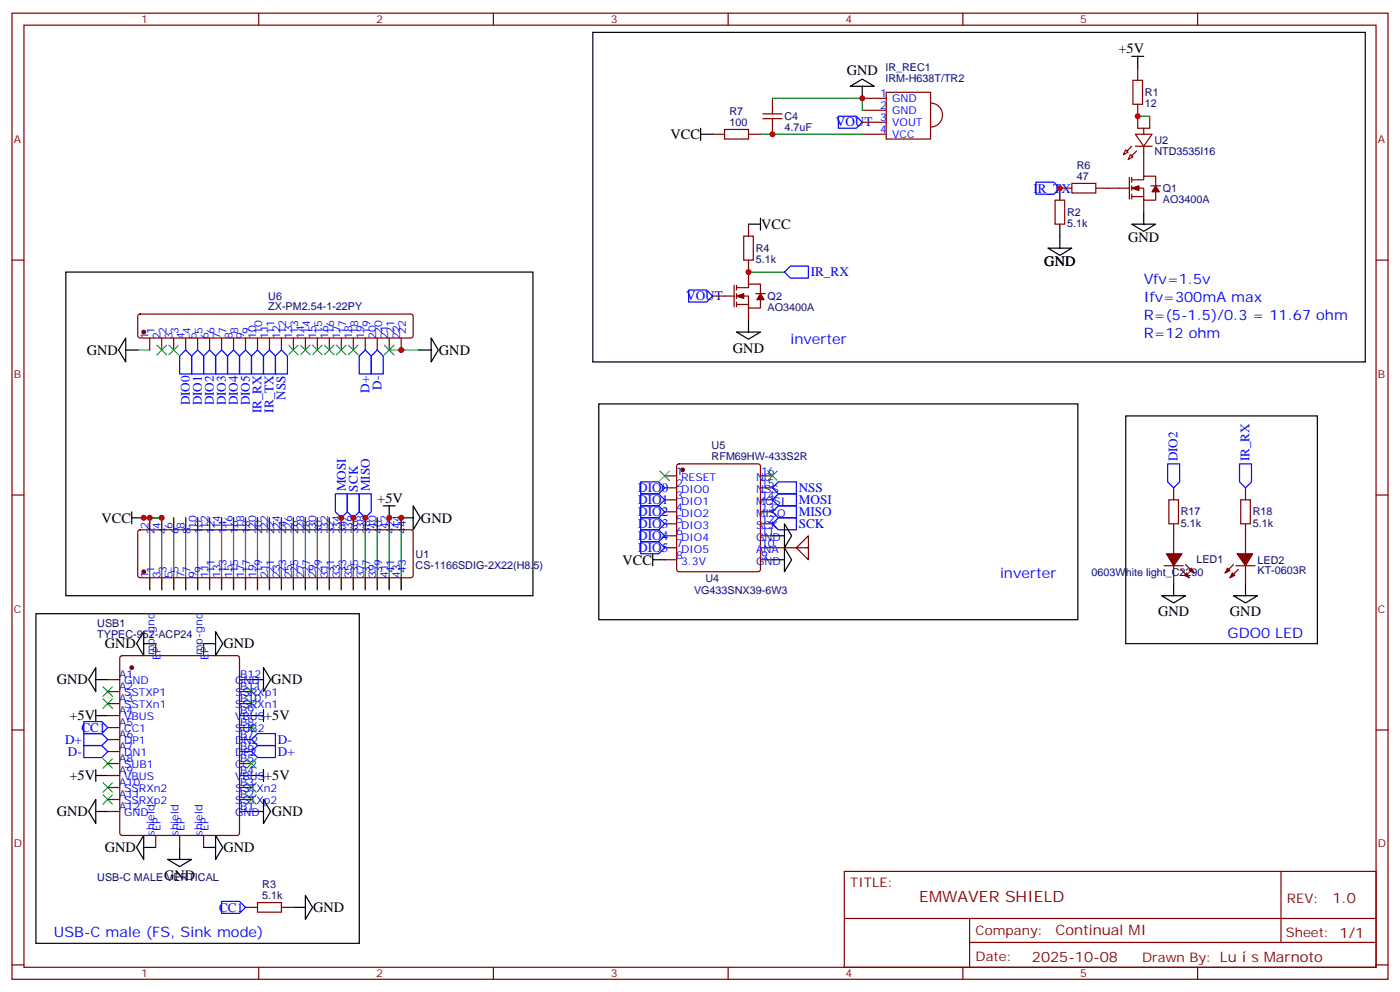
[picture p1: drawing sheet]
<svg xmlns="http://www.w3.org/2000/svg" width="412mm" height="292mm" viewBox="0 0 412 292" stroke-linecap="round" stroke-linejoin="round" font-family="sans-serif">
<g fill="none" stroke="#870000" stroke-width=".35">
<path d="M3.5 3.9h405.4v284.3h-405.4zM7.1 7.4h398.2v277.3h-398.2zM76.2 3.9v3.5M145.3 3.9v3.5M214.5 3.9v3.5M283.6 3.9v3.5M352.8 3.9v3.5M209.9 39.5h3.5M213.4 38.1h7.1v2.8h-7.1zM220.5 39.5h3.5M224.7 34.9h5.7M224.7 33.5h5.7"/>
<path d="M227.5 28.9v4.6M227.5 34.9v4.6M254 39.5h7.1M254 28.9h7.1M254 32.5h7.1M254 36h7.1M261.1 27.2h13v13.7h-13zM274.1 30.3a3.5 3.5 0 0 1 3.5 3.6 3.5 3.5 0 0 1-3.5 3.5M333.7 23.6h2.8v7.1h-2.8zM334.4 39.5h5l-2.5 3.5zM335.1 30.7v7h3.6v-3.5M335.1 20.1v3.5"/>
<path d="M336.9 37.7v1.8M310.8 58.9h2.8v7.1h-2.8zM312.2 55.4h3.5M315.7 54h7.1v2.8h-7.1zM322.8 55.4h9.9M331.6 44.1l.7 .7-1.4 .7zM332.7 52.2v6.4M333 45.5l.7 .7-1.4 .7zM333.4 52.9h3.5v-1h3.5v2.8M333.4 55.4h3.5v3.5h3.5v-2.5M333.4 57.9h3.5M333.4 52.2v1.4"/>
<path d="M333.4 54.7v1.4M333.4 57.1v1.5M334.4 43h5M336.9 43v8.9M336.9 58.9v3.5M339 54.7h2.8M3.5 76.6h3.6M219.1 69.5h2.8v7.1h-2.8zM220.5 66v3.5M220.5 76.6v7M405.3 76.6h3.6M40.8 92.6l.5-.2h79.7l.5 .2 .2 .5v5.7l-.2 .5-.5 .2h-79.7l-.5-.3-.2-.4v-5.7z"/>
<path d="M44.1 99.5v3.5M47.6 99.5v3.5M51.2 99.5v3.5M54.7 99.5v3.5M58.2 99.5v3.5M61.7 99.5v3.5M65.3 99.5v3.5M68.8 99.5v3.5M72.3 99.5v3.5M75.8 99.5v3.5M79.4 99.5v3.5M82.9 99.5v3.5"/>
<path d="M86.4 99.5v3.5M90 99.5v3.5M93.5 99.5v3.5M97 99.5v3.5M100.5 99.5v3.5M104.1 99.5v3.5M107.6 99.5v3.5M111.1 99.5v3.5M114.7 99.5v3.5M118.2 99.5v3.5M209.9 87.1h6.4M216.3 84v6.3"/>
<path d="M217 84.7h3.5v-1.1h3.5v2.8M217 87.1h3.5v3.6h3.5v-2.5M217 89.6h3.5M217 84v1.4M217 86.4v1.4M217 88.9v1.4M220.5 90.7v3.5M222.6 86.4h2.8M199.6 136.7l.4-.2h23.3l.5 .2 .2 .5v30.4l-.2 .5-.5 .2h-23.3l-.5-.3-.2-.4v-30.4zM3.5 145.7h3.6M40.8 156.1l.5-.2h79.7l.5 .2 .2 .5v12.7l-.2 .5-.5 .2h-79.7l-.5-.2-.2-.5v-12.7zM44.1 152.4v3.5"/>
<path d="M47.6 152.4v3.5M51.2 152.4v3.5M54.7 152.4v3.5M58.2 152.4v3.5M61.7 152.4v3.5M65.3 152.4v3.5M68.8 152.4v3.5M72.3 152.4v3.5M75.8 152.4v3.5M79.4 152.4v3.5M82.9 152.4v3.5M86.4 152.4v3.5"/>
<path d="M90 152.4v3.5M93.5 152.4v3.5M97 152.4v3.5M100.5 152.4v3.5M104.1 152.4v3.5M107.6 152.4v3.5M111.1 152.4v3.5M114.7 152.4v3.5M118.2 152.4v3.5M195.8 140.1h3.5M195.8 143.6h3.5M195.8 147.1h3.5"/>
<path d="M195.8 150.6h3.5M195.8 154.2h3.5M195.8 157.7h3.5M224 140.1h3.5M224 143.6h3.5M224 147.1h3.5M224 150.6h3.5M224 154.2h3.5M224 157.7h3.5M344.3 147.1h2.8v7.1h-2.8zM345.7 143.6v3.5M345.7 154.2v8.8"/>
<path d="M365.5 147.1h2.8v7.1h-2.8zM366.9 143.6v3.5M366.9 154.2v8.8M405.3 145.7h3.6M44.1 170v3.6M47.6 170v3.6M51.2 170v3.6M54.7 170v3.6M58.2 170v3.6M61.7 170v3.6M65.3 170v3.6M68.8 170v3.6"/>
<path d="M72.3 170v3.6M75.8 170v3.6M79.4 170v3.6M82.9 170v3.6M86.4 170v3.6M90 170v3.6M93.5 170v3.6M97 170v3.6M100.5 170v3.6M104.1 170v3.6M107.6 170v3.6M111.1 170v3.6"/>
<path d="M114.7 170v3.6M118.2 170v3.6M195.8 161.2h3.5M195.8 164.7h3.5M224 161.2h10.6l3.5-3.5v7l-3.5-3.5h3.5M224 164.7h3.5M342.9 166.5h5.6M345.7 166.5v5.3M347.8 167.6l2.5 2.4M349.2 166.2l2.5 2.4M363.4 166.2l-2.5 2.4M364.1 166.5h5.6"/>
<path d="M364.8 167.6l-2.5 2.4M366.9 166.5v5.3M35.5 193.2l.5-.2h33.8l.7 .4 .1 51.8-.5 .6-34.1 .1-.7-.5v-51.7zM45.9 189.4v3.6M60 189.4v3.6M3.5 214.8h3.6M31.7 217.7h3.6M31.7 214.1h3.6M31.7 210.6h3.6M31.7 207.1h3.6M31.7 203.6h3.6M31.7 200h3.6"/>
<path d="M70.6 217.7h3.5M70.6 214.1h3.5M70.6 210.6h3.5M70.6 207.1h3.5M70.6 203.6h3.5M70.6 200h3.5M405.3 214.8h3.6M31.7 238.8h3.6M31.7 235.3h3.6M31.7 231.8h3.6M31.7 228.2h3.6M31.7 224.7h3.6"/>
<path d="M31.7 221.2h3.6M70.6 238.8h3.5M70.6 235.3h3.5M70.6 231.8h3.5M70.6 228.2h3.5M70.6 224.7h3.5M70.6 221.2h3.5M45.9 245.9v3.5M52.9 245.9v3.5M60 245.9v3.5M248.7 256.5h156.6v28.2h-156.6zM377.3 256.5v20.9"/>
<path d="M72.3 267.1h3.5M75.8 265.6h7.1v2.9h-7.1zM82.9 267.1h3.5M248.7 270.3h156.5M285.6 277.4h119.6M285.6 270.3v14.1M3.5 284h3.6M76.2 284.7v3.5M145.3 284.7v3.5M214.5 284.7v3.5M283.6 284.7v3.5M352.8 284.7v3.5"/>
<path d="M405.3 284h3.6"/>
</g>
<g fill="none" stroke="#000" stroke-width=".35">
<path d="M174.6 9.5h227.6v97h-227.6zM333.4 16.6h3.5M335.1 16.6v3.5M206.4 39.5h3.5M206.4 37.7v3.6M250.5 25.4l3.5-2.1 3.5 2.1zM254 25.4v3.5M312.2 55.4v3.5M220.5 66h3.5M224 64.2v3.5M308.7 73h7l-3.5 2.1zM312.2 66v7"/>
<path d="M333.4 66h7l-3.5 2.1zM336.9 62.4v3.6M19.4 80.1h137.6v95.2h-137.6zM37 99.5v7l-2.1-3.5zM127 99.5l2.1 3.5-2.1 3.5zM217 97.7h7l-3.5 2.1zM220.5 94.2v3.5M37 103h3.6M123.5 103h3.5M176.4 118.9h141.1v63.5h-141.1zM331.6 122.4h56.5v67h-56.5zM38.8 152.4h3.5"/>
<path d="M38.8 150.6v3.6M112.9 148.9h3.5M114.7 148.9v3.5M118.2 152.4h3.5M121.7 148.9l2.1 3.5-2.1 3.5zM227.5 157.7h3.6M231.1 154.2l2.1 3.5-2.1 3.5zM192.3 164.7h3.5M192.3 163v3.5M227.5 164.7h3.6M231.1 161.2l2.1 3.5-2.1 3.6zM342.2 175.3h7l-3.5 2.1z"/>
<path d="M345.7 171.8v3.5M363.4 175.3h7l-3.5 2.1zM366.9 171.8v3.5M10.6 180.6h95.2v97h-95.2zM28.2 196.5v7.1l-2.1-3.6zM42.3 185.9v7.1l-2.1-3.6zM42.3 189.4h3.6M60 189.4h3.5M63.5 185.9l2.1 3.5-2.1 3.6zM77.6 196.5l2.1 3.5-2.1 3.6zM28.2 210.6h3.5M28.2 208.8v3.6"/>
<path d="M28.2 200h3.5M74.1 210.6h3.5M74.1 200h3.5M77.6 208.8v3.6M28.2 235.3v7.1l-2.1-3.6zM28.2 226.5v3.5M28.2 228.2h3.5M28.2 238.8h3.5M74.1 228.2h3.5M74.1 238.8h3.5M77.6 235.3l2.1 3.5-2.1 3.6zM77.6 226.5v3.5"/>
<path d="M42.3 245.9v7l-2.1-3.5zM42.3 249.4h3.6M49.4 252.9h7l-3.5 2.2zM52.9 249.4v3.5M60 249.4h3.5M63.5 245.9l2.1 3.5-2.1 3.5zM86.4 267.1h3.6M90 263.5l2.1 3.6-2.1 3.5z"/>
</g>
<g fill="none" stroke="#3c3" stroke-width=".35">
<path d="M46.2 101.6l2.8 2.8M49 101.6l-2.8 2.8M49.7 101.6l2.9 2.8M52.6 101.6l-2.9 2.8M85 101.6l2.8 2.8M87.8 101.6l-2.8 2.8M88.5 101.6l2.9 2.8M91.4 101.6l-2.9 2.8M92.1 101.6l2.8 2.8M94.9 101.6l-2.8 2.8M95.6 101.6l2.8 2.8M98.4 101.6l-2.8 2.8"/>
<path d="M99.1 101.6l2.9 2.8M102 101.6l-2.9 2.8M102.7 101.6l2.8 2.8M105.5 101.6l-2.8 2.8M113.2 101.6l2.9 2.8M116.1 101.6l-2.9 2.8M194.4 138.6l2.8 2.9M197.2 138.6l-2.8 2.9M226.1 138.6l2.9 2.9M229 138.6l-2.9 2.9M30.3 202.1l2.9 2.9M30.3 205.7l2.9 2.8"/>
<path d="M33.2 202.1l-2.9 2.9M33.2 205.7l-2.9 2.8M72.7 202.1l2.8 2.9M72.7 205.7l2.8 2.8M72.7 212.7l2.8 2.8M75.5 202.1l-2.8 2.9M75.5 205.7l-2.8 2.8M75.5 212.7l-2.8 2.8M30.3 233.9l2.9 2.8M30.3 230.4l2.9 2.8M30.3 223.3l2.9 2.8M33.2 233.9l-2.9 2.8"/>
<path d="M33.2 230.4l-2.9 2.8M33.2 223.3l-2.9 2.8M72.7 230.4l2.8 2.8M72.7 233.9l2.8 2.8M72.7 223.3l2.8 2.8M75.5 230.4l-2.8 2.8M75.5 233.9l-2.8 2.8M75.5 223.3l-2.8 2.8"/>
</g>
<g fill="none" stroke="#008700" stroke-width=".35">
<path d="M224 39.5h30M227.5 28.9h26.5v3.6M335.1 34.2h3.6M220.5 80.1h10.6M40.6 103h3.5M114.7 103h8.8M42.3 152.4h5.3v21.2M44.1 152.4v21.2M51.2 152.4v21.2M54.7 152.4v21.2M58.2 152.4v21.2M61.7 152.4v21.2"/>
<path d="M65.3 152.4v21.2M68.8 152.4v21.2M72.3 152.4v21.2M75.8 152.4v21.2M79.4 152.4v21.2M82.9 152.4v21.2M86.4 152.4v21.2M90 152.4v21.2M93.5 152.4v21.2M97 152.4v21.2M100.5 152.4v21.2M104.1 152.4v21.2"/>
<path d="M107.6 152.4v21.2M111.1 152.4v21.2M114.7 152.4v21.2M118.2 152.4v21.2"/>
</g>
<g fill="none" stroke="#00f" stroke-width=".35">
<path d="M246.9 34.2h5.3l1.8 1.8-1.8 1.7h-5.3zM305.2 53.6h5.2l1.8 1.8-1.8 1.7h-5.2zM202.8 85.4h5.3l1.8 1.7-1.8 1.8h-5.3zM231.1 80.1l1.7-1.8h5.3v3.5h-5.3zM54.7 103l1.7 1.8v5.3h-3.5v-5.3zM58.2 103l1.8 1.8v5.3h-3.6v-5.3zM61.7 103l1.8 1.8v5.3h-3.5v-5.3zM65.3 103l1.7 1.8v5.3h-3.5v-5.3zM68.8 103l1.8 1.8v5.3h-3.6v-5.3zM72.3 103l1.8 1.8v5.3h-3.5v-5.3zM75.8 103l1.8 1.8v5.3h-3.5v-5.3zM79.4 103l1.7 1.8v5.3h-3.5v-5.3z"/>
<path d="M82.9 103l1.8 1.8v5.3h-3.6v-5.3zM107.6 103l1.8 1.8v5.3h-3.6v-5.3zM111.1 103l1.8 1.8v5.3h-3.5v-5.3zM344 136.5h3.5v5.3l-1.8 1.8-1.7-1.8zM365.1 136.5h3.6v5.3l-1.8 1.8-1.8-1.8zM98.8 145.3h3.5v5.3l-1.8 1.8-1.7-1.8zM102.3 145.3h3.5v5.3l-1.7 1.8-1.8-1.8zM105.8 145.3h3.6v5.3l-1.8 1.8-1.8-1.8zM188.7 148.9h5.3l1.8 1.7-1.8 1.8h-5.3zM188.7 152.4h5.3l1.8 1.8-1.8 1.7h-5.3zM188.7 155.9h5.3l1.8 1.8-1.8 1.8h-5.3zM188.7 159.5h5.3l1.8 1.7-1.8 1.8h-5.3z"/>
<path d="M188.7 145.3h5.3l1.8 1.8-1.8 1.8h-5.3zM188.7 141.8h5.3l1.8 1.8-1.8 1.7h-5.3zM227.5 147.1l1.8-1.8h5.3v3.6h-5.3zM227.5 154.2l1.8-1.8h5.3v3.5h-5.3zM227.5 150.6l1.8-1.7h5.3v3.5h-5.3zM227.5 143.6l1.8-1.8h5.3v3.5h-5.3zM24.7 212.4h5.3l1.7 1.7-1.7 1.8h-5.3zM24.7 219.4h5.3l1.7 1.8-1.7 1.8h-5.3zM24.7 215.9h5.3l1.7 1.8-1.7 1.7h-5.3zM74.1 217.7l1.7-1.8h5.3v3.5h-5.3zM74.1 221.2l1.7-1.8h5.3v3.6h-5.3zM65.3 265.3h5.3l1.7 1.8-1.7 1.7h-5.3z"/>
</g>
<g fill="#870000" stroke="#870000" stroke-width=".35">
<path d="M217 87.1l2.1-.7v1.4z"/>
<path d="M224 86.4l1.1 1.8h-2.1z"/>
<path d="M333.4 55.4l2.1-.7v1.4z"/>
<path d="M340.4 54.7l1.1 1.7h-2.1z"/>
<path d="M363 168.6l.7 .7-1.4 .7z"/>
<path d="M361.6 167.2l.7 .7-1.4 .7z"/>
<path d="M364.4 163h4.6l-2.1 3.5z"/>
<path d="M348.9 169.3l.7-.7 .7 1.4z"/>
<path d="M350.3 167.9l.7-.7 .7 1.4z"/>
<path d="M343.6 163h4.6l-2.5 3.5z"/>
<path d="M333.4 43l-1.4 1.4z"/>
<path d="M333.4 45.9l1.4-1.5z"/>
<circle cx="42.3" cy="97.7" r=".53"/>
<circle cx="201.1" cy="138.3" r=".53"/>
<circle cx="38.8" cy="196.5" r=".53"/>
<circle cx="42.3" cy="168.3" r=".53"/>
</g>
<g fill="#c00">
<circle cx="220.5" cy="80.1" r=".88"/>
<circle cx="118.2" cy="103" r=".88"/>
<circle cx="227.5" cy="39.5" r=".88"/>
<circle cx="254" cy="28.9" r=".88"/>
<circle cx="335.1" cy="34.2" r=".88"/>
<circle cx="47.6" cy="152.4" r=".88"/>
<circle cx="42.3" cy="152.4" r=".88"/>
<circle cx="44.1" cy="152.4" r=".88"/>
<circle cx="118.2" cy="152.4" r=".88"/>
<circle cx="114.7" cy="152.4" r=".88"/>
<circle cx="107.6" cy="152.4" r=".88"/>
<circle cx="104.1" cy="152.4" r=".88"/>
<circle cx="100.5" cy="152.4" r=".88"/>
<circle cx="312.2" cy="55.4" r=".88"/>
</g>
<text font-size="4.6" fill="#800" x="270.8" y="265.5">EMWAVER SHIELD</text>
<g font-size="4.2">
<text x="329.5" y="15.6">+5V</text>
<text x="249.4" y="22">GND</text>
<text x="197.5" y="41">VCC</text>
<text x="224.2" y="67.4">VCC</text>
<text x="332.3" y="71.3">GND</text>
<text x="307.6" y="78.3">GND</text>
<text x="25.6" y="104.5">GND</text>
<text x="129.3" y="104.5">GND</text>
<text x="215.9" y="103.7">GND</text>
<text x="111.1" y="148.2">+5V</text>
<text x="29.9" y="153.8">VCC</text>
<text x="124" y="153.9">GND</text>
<text x="183.4" y="166.2">VCC</text>
<text x="341.1" y="181.4">GND</text>
<text x="362.3" y="181.4">GND</text>
<text x="30.9" y="190.9">GND</text>
<text x="65.8" y="190.9">GND</text>
<text x="16.8" y="201.4">GND</text>
<text x="79.9" y="201.4">GND</text>
<text x="20.5" y="212">+5V</text>
<text x="77.8" y="212">+5V</text>
<text x="20.5" y="229.7">+5V</text>
<text x="77.8" y="229.7">+5V</text>
<text x="16.8" y="240.2">GND</text>
<text x="80.1" y="240.2">GND</text>
<text x="30.9" y="250.8">GND</text>
<text x="65.8" y="250.8">GND</text>
<text x="48.3" y="259">GND</text>
<text x="92.3" y="268.5">GND</text>
</g>
<g font-size="4.2" fill="#00f">
<text x="336.9" y="83.6">Vfv=1.5v</text>
<text x="336.9" y="88.9">Ifv=300mA max</text>
<text x="336.9" y="94.2">R=(5-1.5)/0.3 = 11.67 ohm</text>
<text x="232.8" y="101.2">inverter</text>
<text x="336.9" y="99.5">R=12 ohm</text>
<text x="294.6" y="170">inverter</text>
<text x="361.6" y="187.7">GDO0 LED</text>
<text x="15.9" y="275.9">USB-C male (FS, Sink mode)</text>
</g>
<g font-size="4.2" fill="#800">
<text x="392.5" y="265.7">1.0</text>
<text x="310.9" y="275.3">Continual MI</text>
<text x="304" y="283.1">2025-10-08</text>
<text x="368.6" y="283">s Marnoto</text>
</g>
<g font-size="3.9" fill="#00f">
<text x="246.2" y="37.2">VOUT</text>
<text x="304.4" y="56.7">IR_TX</text>
<text x="238.8" y="81.2">IR_RX</text>
<text x="202.1" y="88.4">VOUT</text>
<text x="56" y="119.3" transform="rotate(-90 56 119.3)">DIO0</text>
<text x="59.5" y="119.3" transform="rotate(-90 59.5 119.3)">DIO1</text>
<text x="63" y="119.3" transform="rotate(-90 63 119.3)">DIO2</text>
<text x="66.5" y="119.3" transform="rotate(-90 66.5 119.3)">DIO3</text>
<text x="70.1" y="119.3" transform="rotate(-90 70.1 119.3)">DIO4</text>
<text x="73.6" y="119.3" transform="rotate(-90 73.6 119.3)">DIO5</text>
<text x="84.1" y="117.7" transform="rotate(-90 84.1 117.7)">NSS</text>
<text x="108.9" y="115.6" transform="rotate(-90 108.9 115.6)">D+</text>
<text x="112.4" y="114.7" transform="rotate(-90 112.4 114.7)">D-</text>
<text x="77" y="121.6" transform="rotate(-90 77 121.6)">IR_RX</text>
<text x="80.5" y="121.4" transform="rotate(-90 80.5 121.4)">IR_TX</text>
<text x="346.8" y="135.8" transform="rotate(-90 346.8 135.8)">DIO2</text>
<text x="368" y="135.8" transform="rotate(-90 368 135.8)">IR_RX</text>
<text x="101.9" y="144.6" transform="rotate(-90 101.9 144.6)">MOSI</text>
<text x="105.4" y="144.7" transform="rotate(-90 105.4 144.7)">SCK</text>
<text x="108.9" y="144.6" transform="rotate(-90 108.9 144.6)">MISO</text>
<text x="188" y="148.4">DIO1</text>
<text x="188" y="144.9">DIO0</text>
<text x="235.3" y="148.5">MOSI</text>
<text x="235.3" y="144.9">NSS</text>
<text x="188" y="151.9">DIO2</text>
<text x="188" y="155.4">DIO3</text>
<text x="235.3" y="155.5">SCK</text>
<text x="235.3" y="152">MISO</text>
<text x="188" y="159">DIO4</text>
<text x="188" y="162.5">DIO5</text>
<text x="24" y="215.4">CC1</text>
<text x="19.1" y="219">D+</text>
<text x="81.8" y="219">D-</text>
<text x="20" y="222.5">D-</text>
<text x="81.8" y="222.5">D+</text>
<text x="64.6" y="268.3">CC1</text>
</g>
<g font-size="3.9" fill="#800">
<text x="250.5" y="261.1">TITLE:</text>
<text x="379.1" y="265.7">REV:</text>
<text x="287.4" y="275.3">Company:</text>
<text x="378.7" y="275.9">Sheet: 1/1</text>
<text x="287.4" y="282.9">Date:</text>
<text x="336.4" y="283">Drawn By: Lu</text>
</g>
<g font-size="3.2" fill="#800">
<text x="41.6" y="6.9">1</text>
<text x="110.8" y="6.9">2</text>
<text x="179.9" y="6.9">3</text>
<text x="249.1" y="6.9">4</text>
<text x="318.2" y="6.9">5</text>
<text x="4.1" y="42">A</text>
<text x="405.9" y="42">A</text>
<text x="4.1" y="111.1">B</text>
<text x="405.9" y="111.1">B</text>
<text x="4.1" y="180.3">C</text>
<text x="405.9" y="180.3">C</text>
<text x="4.1" y="249.4">D</text>
<text x="405.9" y="249.4">D</text>
<text x="41.6" y="287.7">1</text>
<text x="110.8" y="287.7">2</text>
<text x="179.9" y="287.7">3</text>
<text x="249.1" y="287.7">4</text>
<text x="318.2" y="287.7">5</text>
</g>
<g font-size="3.2" fill="#000080">
<text x="260.8" y="20.9">IR_REC1</text>
<text x="260.8" y="24.2">IRM-H638T/TR2</text>
<text x="337.3" y="28.3">R1</text>
<text x="214.9" y="33.8">R7</text>
<text x="231.1" y="35.4">C4</text>
<text x="337.3" y="31.5">12</text>
<text x="214.9" y="37">100</text>
<text x="231.1" y="38.5">4.7uF</text>
<text x="340.1" y="45.6">NTD3535I16</text>
<text x="340.1" y="42.4">U2</text>
<text x="317.2" y="52.9">47</text>
<text x="317.2" y="49.7">R6</text>
<text x="342.5" y="59.7">AO3400A</text>
<text x="342.5" y="56.5">Q1</text>
<text x="314.3" y="63.6">R2</text>
<text x="314.3" y="66.7">5.1k</text>
<text x="222.6" y="77.3">5.1k</text>
<text x="222.6" y="74.2">R4</text>
<text x="79" y="88.2">U6</text>
<text x="226.1" y="88.3">Q2</text>
<text x="79" y="91.4">ZX-PM2.54-1-22PY</text>
<text x="226.1" y="91.5">AO3400A</text>
<text x="209.6" y="135.3">RFM69HW-433S2R</text>
<text x="209.6" y="132.2">U5</text>
<text x="347.8" y="155">5.1k</text>
<text x="347.8" y="151.7">R17</text>
<text x="369" y="155">5.1k</text>
<text x="369" y="151.7">R18</text>
<text x="122.4" y="167.3">CS-1166SDIG-2X22(H8.5)</text>
<text x="122.4" y="164.2">U1</text>
<text x="352.4" y="165.8">LED1</text>
<text x="370.4" y="165.9">LED2</text>
<text x="207.8" y="171.2">U4</text>
<text x="321.6" y="169.4">0603White light_C2290</text>
<text x="370.4" y="169.1">KT-0603R</text>
<text x="204.4" y="174.7">VG433SNX39-6W3</text>
<text x="28.7" y="184.5">USB1</text>
<text x="28.7" y="187.7">TYPEC-952-ACP24</text>
<text x="28.7" y="259.2">USB-C MALE VERTICAL</text>
<text x="77.3" y="261.3">R3</text>
<text x="77.3" y="264.6">5.1k</text>
</g>
<g font-size="3.2" fill="#00f">
<text x="259.3" y="28.6">1</text>
<text x="262.8" y="30">GND</text>
<text x="259.3" y="32.1">2</text>
<text x="259.3" y="35.6">3</text>
<text x="262.8" y="33.5">GND</text>
<text x="259.3" y="39.2">4</text>
<text x="262.8" y="37">VOUT</text>
<text x="262.8" y="40.6">VCC</text>
<text x="43.7" y="99.7" transform="rotate(-90 43.7 99.7)">1</text>
<text x="45.5" y="98.2" transform="rotate(-90 45.5 98.2)">1</text>
<text x="47.3" y="99.7" transform="rotate(-90 47.3 99.7)">2</text>
<text x="49" y="98.2" transform="rotate(-90 49 98.2)">2</text>
<text x="50.8" y="99.7" transform="rotate(-90 50.8 99.7)">3</text>
<text x="52.6" y="98.2" transform="rotate(-90 52.6 98.2)">3</text>
<text x="54.3" y="99.7" transform="rotate(-90 54.3 99.7)">4</text>
<text x="56.1" y="98.2" transform="rotate(-90 56.1 98.2)">4</text>
<text x="57.9" y="99.7" transform="rotate(-90 57.9 99.7)">5</text>
<text x="59.6" y="98.2" transform="rotate(-90 59.6 98.2)">5</text>
<text x="61.4" y="99.7" transform="rotate(-90 61.4 99.7)">6</text>
<text x="63.1" y="98.2" transform="rotate(-90 63.1 98.2)">6</text>
<text x="64.9" y="99.7" transform="rotate(-90 64.9 99.7)">7</text>
<text x="66.7" y="98.2" transform="rotate(-90 66.7 98.2)">7</text>
<text x="68.4" y="99.7" transform="rotate(-90 68.4 99.7)">8</text>
<text x="70.2" y="98.2" transform="rotate(-90 70.2 98.2)">8</text>
<text x="72" y="99.7" transform="rotate(-90 72 99.7)">9</text>
<text x="73.7" y="98.2" transform="rotate(-90 73.7 98.2)">9</text>
<text x="75.5" y="99.7" transform="rotate(-90 75.5 99.7)">10</text>
<text x="77.3" y="98.2" transform="rotate(-90 77.3 98.2)">10</text>
<text x="79" y="99.7" transform="rotate(-90 79 99.7)">11</text>
<text x="80.8" y="98.2" transform="rotate(-90 80.8 98.2)">11</text>
<text x="82.5" y="99.7" transform="rotate(-90 82.5 99.7)">12</text>
<text x="84.3" y="98.2" transform="rotate(-90 84.3 98.2)">12</text>
<text x="86.1" y="99.7" transform="rotate(-90 86.1 99.7)">13</text>
<text x="87.8" y="98.2" transform="rotate(-90 87.8 98.2)">13</text>
<text x="89.6" y="99.7" transform="rotate(-90 89.6 99.7)">14</text>
<text x="91.4" y="98.2" transform="rotate(-90 91.4 98.2)">14</text>
<text x="93.1" y="99.7" transform="rotate(-90 93.1 99.7)">15</text>
<text x="94.9" y="98.2" transform="rotate(-90 94.9 98.2)">15</text>
<text x="96.7" y="99.7" transform="rotate(-90 96.7 99.7)">16</text>
<text x="98.4" y="98.2" transform="rotate(-90 98.4 98.2)">16</text>
<text x="100.2" y="99.7" transform="rotate(-90 100.2 99.7)">17</text>
<text x="102" y="98.2" transform="rotate(-90 102 98.2)">17</text>
<text x="103.7" y="99.7" transform="rotate(-90 103.7 99.7)">18</text>
<text x="105.5" y="98.2" transform="rotate(-90 105.5 98.2)">18</text>
<text x="107.2" y="99.7" transform="rotate(-90 107.2 99.7)">19</text>
<text x="109" y="98.2" transform="rotate(-90 109 98.2)">19</text>
<text x="110.8" y="99.7" transform="rotate(-90 110.8 99.7)">20</text>
<text x="112.5" y="98.2" transform="rotate(-90 112.5 98.2)">20</text>
<text x="114.3" y="99.7" transform="rotate(-90 114.3 99.7)">21</text>
<text x="116.1" y="98.2" transform="rotate(-90 116.1 98.2)">21</text>
<text x="117.8" y="99.7" transform="rotate(-90 117.8 99.7)">22</text>
<text x="119.6" y="98.2" transform="rotate(-90 119.6 98.2)">22</text>
<text x="199.1" y="139.7">1</text>
<text x="199.1" y="143.2">2</text>
<text x="200.6" y="141.5">RESET</text>
<text x="222.7" y="141.5">NC</text>
<text x="224.2" y="143.2">15</text>
<text x="224.2" y="139.7">16</text>
<text x="199.1" y="146.8">3</text>
<text x="200.6" y="145">DIO0</text>
<text x="200.6" y="148.5">DIO1</text>
<text x="222.7" y="148.5">MOSI</text>
<text x="222.7" y="145">NSS</text>
<text x="224.2" y="146.8">14</text>
<text x="43.7" y="155.8" transform="rotate(-90 43.7 155.8)">2</text>
<text x="47.3" y="155.8" transform="rotate(-90 47.3 155.8)">4</text>
<text x="50.8" y="155.8" transform="rotate(-90 50.8 155.8)">6</text>
<text x="54.3" y="155.8" transform="rotate(-90 54.3 155.8)">8</text>
<text x="57.9" y="155.8" transform="rotate(-90 57.9 155.8)">10</text>
<text x="61.4" y="155.8" transform="rotate(-90 61.4 155.8)">12</text>
<text x="64.9" y="155.8" transform="rotate(-90 64.9 155.8)">14</text>
<text x="68.4" y="155.8" transform="rotate(-90 68.4 155.8)">16</text>
<text x="72" y="155.8" transform="rotate(-90 72 155.8)">18</text>
<text x="75.5" y="155.8" transform="rotate(-90 75.5 155.8)">20</text>
<text x="79" y="155.8" transform="rotate(-90 79 155.8)">22</text>
<text x="82.5" y="155.8" transform="rotate(-90 82.5 155.8)">24</text>
<text x="86.1" y="155.8" transform="rotate(-90 86.1 155.8)">26</text>
<text x="89.6" y="155.8" transform="rotate(-90 89.6 155.8)">28</text>
<text x="93.1" y="155.8" transform="rotate(-90 93.1 155.8)">30</text>
<text x="96.7" y="155.8" transform="rotate(-90 96.7 155.8)">32</text>
<text x="100.2" y="155.8" transform="rotate(-90 100.2 155.8)">34</text>
<text x="103.7" y="155.8" transform="rotate(-90 103.7 155.8)">36</text>
<text x="107.2" y="155.8" transform="rotate(-90 107.2 155.8)">38</text>
<text x="110.8" y="155.8" transform="rotate(-90 110.8 155.8)">40</text>
<text x="114.3" y="155.8" transform="rotate(-90 114.3 155.8)">42</text>
<text x="117.8" y="155.8" transform="rotate(-90 117.8 155.8)">44</text>
<text x="199.1" y="150.3">4</text>
<text x="199.1" y="153.8">5</text>
<text x="200.6" y="152">DIO2</text>
<text x="200.6" y="155.6">DIO3</text>
<text x="222.7" y="155.6">SCK</text>
<text x="222.7" y="152">MISO</text>
<text x="224.2" y="153.8">12</text>
<text x="224.2" y="150.3">13</text>
<text x="45.5" y="157.2" transform="rotate(-90 45.5 157.2)">2</text>
<text x="49" y="157.2" transform="rotate(-90 49 157.2)">4</text>
<text x="52.6" y="157.2" transform="rotate(-90 52.6 157.2)">6</text>
<text x="56.1" y="157.2" transform="rotate(-90 56.1 157.2)">8</text>
<text x="59.6" y="157.2" transform="rotate(-90 59.6 157.2)">10</text>
<text x="63.1" y="157.2" transform="rotate(-90 63.1 157.2)">12</text>
<text x="66.7" y="157.2" transform="rotate(-90 66.7 157.2)">14</text>
<text x="70.2" y="157.2" transform="rotate(-90 70.2 157.2)">16</text>
<text x="73.7" y="157.2" transform="rotate(-90 73.7 157.2)">18</text>
<text x="77.3" y="157.2" transform="rotate(-90 77.3 157.2)">20</text>
<text x="80.8" y="157.2" transform="rotate(-90 80.8 157.2)">22</text>
<text x="84.3" y="157.2" transform="rotate(-90 84.3 157.2)">24</text>
<text x="87.8" y="157.2" transform="rotate(-90 87.8 157.2)">26</text>
<text x="91.4" y="157.2" transform="rotate(-90 91.4 157.2)">28</text>
<text x="94.9" y="157.2" transform="rotate(-90 94.9 157.2)">30</text>
<text x="98.4" y="157.2" transform="rotate(-90 98.4 157.2)">32</text>
<text x="102" y="157.2" transform="rotate(-90 102 157.2)">34</text>
<text x="105.5" y="157.2" transform="rotate(-90 105.5 157.2)">36</text>
<text x="109" y="157.2" transform="rotate(-90 109 157.2)">38</text>
<text x="112.5" y="157.2" transform="rotate(-90 112.5 157.2)">40</text>
<text x="116.1" y="157.2" transform="rotate(-90 116.1 157.2)">42</text>
<text x="119.6" y="157.2" transform="rotate(-90 119.6 157.2)">44</text>
<text x="199.1" y="157.3">6</text>
<text x="199.1" y="160.9">7</text>
<text x="200.6" y="159.1">DIO4</text>
<text x="222.7" y="159.1">GND</text>
<text x="224.2" y="160.9">10</text>
<text x="224.2" y="157.3">11</text>
<text x="199.1" y="164.4">8</text>
<text x="200.6" y="162.6">DIO5</text>
<text x="200.6" y="166.2">3.3V</text>
<text x="222.7" y="166.2">GND</text>
<text x="222.7" y="162.6">ANA</text>
<text x="224.2" y="164.4">9</text>
<text x="43.7" y="170.2" transform="rotate(-90 43.7 170.2)">1</text>
<text x="45.5" y="168.7" transform="rotate(-90 45.5 168.7)">1</text>
<text x="47.3" y="170.2" transform="rotate(-90 47.3 170.2)">3</text>
<text x="49" y="168.7" transform="rotate(-90 49 168.7)">3</text>
<text x="50.8" y="170.2" transform="rotate(-90 50.8 170.2)">5</text>
<text x="52.6" y="168.7" transform="rotate(-90 52.6 168.7)">5</text>
<text x="54.3" y="170.2" transform="rotate(-90 54.3 170.2)">7</text>
<text x="56.1" y="168.7" transform="rotate(-90 56.1 168.7)">7</text>
<text x="57.9" y="170.2" transform="rotate(-90 57.9 170.2)">9</text>
<text x="59.6" y="168.7" transform="rotate(-90 59.6 168.7)">9</text>
<text x="61.4" y="170.2" transform="rotate(-90 61.4 170.2)">11</text>
<text x="63.1" y="168.7" transform="rotate(-90 63.1 168.7)">11</text>
<text x="64.9" y="170.2" transform="rotate(-90 64.9 170.2)">13</text>
<text x="66.7" y="168.7" transform="rotate(-90 66.7 168.7)">13</text>
<text x="68.4" y="170.2" transform="rotate(-90 68.4 170.2)">15</text>
<text x="70.2" y="168.7" transform="rotate(-90 70.2 168.7)">15</text>
<text x="72" y="170.2" transform="rotate(-90 72 170.2)">17</text>
<text x="73.7" y="168.7" transform="rotate(-90 73.7 168.7)">17</text>
<text x="75.5" y="170.2" transform="rotate(-90 75.5 170.2)">19</text>
<text x="77.3" y="168.7" transform="rotate(-90 77.3 168.7)">19</text>
<text x="79" y="170.2" transform="rotate(-90 79 170.2)">21</text>
<text x="80.8" y="168.7" transform="rotate(-90 80.8 168.7)">21</text>
<text x="82.5" y="170.2" transform="rotate(-90 82.5 170.2)">23</text>
<text x="84.3" y="168.7" transform="rotate(-90 84.3 168.7)">23</text>
<text x="86.1" y="170.2" transform="rotate(-90 86.1 170.2)">25</text>
<text x="87.8" y="168.7" transform="rotate(-90 87.8 168.7)">25</text>
<text x="89.6" y="170.2" transform="rotate(-90 89.6 170.2)">27</text>
<text x="91.4" y="168.7" transform="rotate(-90 91.4 168.7)">27</text>
<text x="93.1" y="170.2" transform="rotate(-90 93.1 170.2)">29</text>
<text x="94.9" y="168.7" transform="rotate(-90 94.9 168.7)">29</text>
<text x="96.7" y="170.2" transform="rotate(-90 96.7 170.2)">31</text>
<text x="98.4" y="168.7" transform="rotate(-90 98.4 168.7)">31</text>
<text x="100.2" y="170.2" transform="rotate(-90 100.2 170.2)">33</text>
<text x="102" y="168.7" transform="rotate(-90 102 168.7)">33</text>
<text x="103.7" y="170.2" transform="rotate(-90 103.7 170.2)">35</text>
<text x="105.5" y="168.7" transform="rotate(-90 105.5 168.7)">35</text>
<text x="107.2" y="170.2" transform="rotate(-90 107.2 170.2)">37</text>
<text x="109" y="168.7" transform="rotate(-90 109 168.7)">37</text>
<text x="110.8" y="170.2" transform="rotate(-90 110.8 170.2)">39</text>
<text x="112.5" y="168.7" transform="rotate(-90 112.5 168.7)">39</text>
<text x="114.3" y="170.2" transform="rotate(-90 114.3 170.2)">41</text>
<text x="116.1" y="168.7" transform="rotate(-90 116.1 168.7)">41</text>
<text x="117.8" y="170.2" transform="rotate(-90 117.8 170.2)">43</text>
<text x="119.6" y="168.7" transform="rotate(-90 119.6 168.7)">43</text>
<text x="45.5" y="192.8" transform="rotate(-90 45.5 192.8)">mp-gnd</text>
<text x="47.3" y="194.3" transform="rotate(-90 47.3 194.3)">EP</text>
<text x="59.6" y="192.8" transform="rotate(-90 59.6 192.8)">mp-gnd</text>
<text x="61.4" y="194.3" transform="rotate(-90 61.4 194.3)">EP</text>
<text x="35.1" y="203.2">A2</text>
<text x="35.1" y="199.7">A1</text>
<text x="36.6" y="201.4">GND</text>
<text x="69.3" y="201.4">GND</text>
<text x="70.7" y="199.7">B12</text>
<text x="70.7" y="203.2">B11</text>
<text x="35.1" y="206.7">A3</text>
<text x="36.6" y="208.5">SSTXn1</text>
<text x="36.6" y="205">SSTXP1</text>
<text x="69.3" y="205">SSRXp1</text>
<text x="69.3" y="208.5">SSRXn1</text>
<text x="70.7" y="206.7">B10</text>
<text x="35.1" y="213.8">A5</text>
<text x="35.1" y="210.3">A4</text>
<text x="36.6" y="215.5">CC1</text>
<text x="36.6" y="212">VBUS</text>
<text x="69.3" y="212">VBUS</text>
<text x="69.3" y="215.5">SUB2</text>
<text x="70.7" y="210.3">B9</text>
<text x="70.7" y="213.8">B8</text>
<text x="35.1" y="220.8">A7</text>
<text x="35.1" y="217.3">A6</text>
<text x="36.6" y="219.1">DP1</text>
<text x="69.3" y="219.1">DN2</text>
<text x="70.7" y="217.3">B7</text>
<text x="70.7" y="220.8">B6</text>
<text x="35.1" y="227.9">A9</text>
<text x="35.1" y="224.4">A8</text>
<text x="36.6" y="226.1">SUB1</text>
<text x="36.6" y="222.6">DN1</text>
<text x="69.3" y="222.6">DP2</text>
<text x="69.3" y="226.1">CC2</text>
<text x="70.7" y="224.4">B5</text>
<text x="70.7" y="227.9">B4</text>
<text x="35.1" y="231.4">A10</text>
<text x="36.6" y="233.2">SSRXn2</text>
<text x="36.6" y="229.7">VBUS</text>
<text x="69.3" y="229.7">VBUS</text>
<text x="69.3" y="233.2">SSTXn2</text>
<text x="70.7" y="231.4">B3</text>
<text x="35.1" y="238.5">A12</text>
<text x="35.1" y="234.9">A11</text>
<text x="36.6" y="236.7">SSRXp2</text>
<text x="69.3" y="236.7">SSTXp2</text>
<text x="70.7" y="234.9">B2</text>
<text x="70.7" y="238.5">B1</text>
<text x="36.6" y="240.2">GND</text>
<text x="47.3" y="244.6" transform="rotate(-90 47.3 244.6)">EP</text>
<text x="54.3" y="244.6" transform="rotate(-90 54.3 244.6)">EP</text>
<text x="61.4" y="244.6" transform="rotate(-90 61.4 244.6)">EP</text>
<text x="69.3" y="240.2">GND</text>
<text x="45.5" y="246.1" transform="rotate(-90 45.5 246.1)">shield</text>
<text x="52.6" y="246.1" transform="rotate(-90 52.6 246.1)">shield</text>
<text x="59.6" y="246.1" transform="rotate(-90 59.6 246.1)">shield</text>
</g>
</svg>
